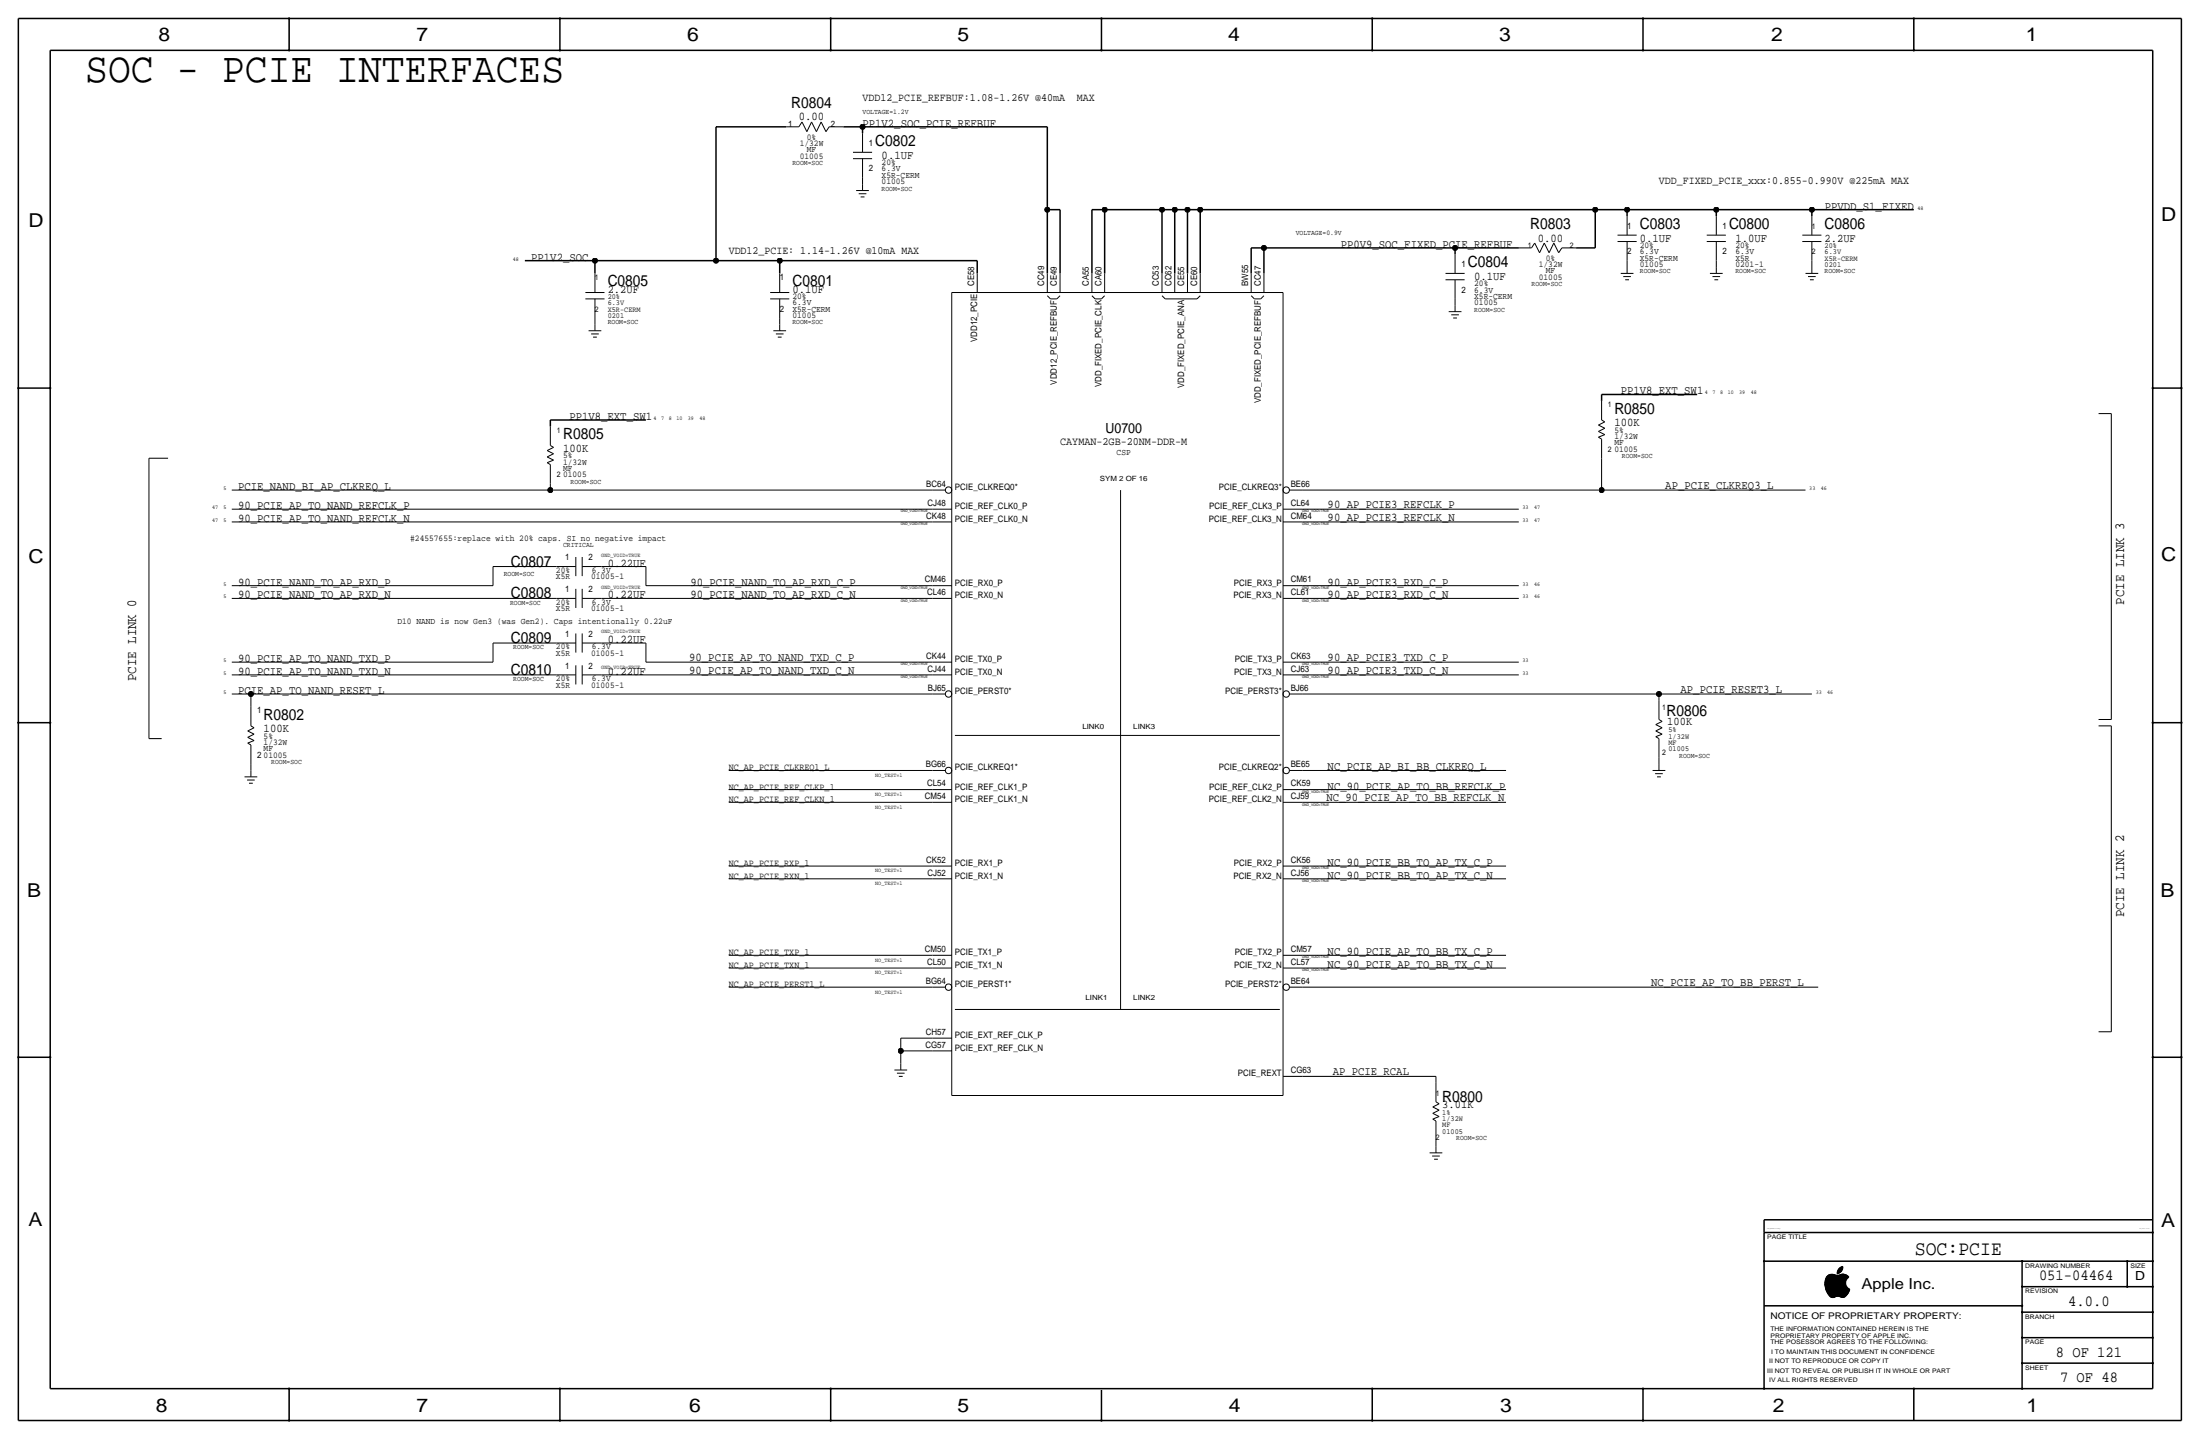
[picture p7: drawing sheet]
<svg xmlns="http://www.w3.org/2000/svg" width="877mm" height="574mm" viewBox="0 0 877 574" stroke-linecap="round" stroke-linejoin="round" font-family="sans-serif">
<g fill="none" stroke="#000" stroke-width=".6">
<path d="M7.3 7.4v558.8zM7.3 7.4h862.3zM115.3 7.4v12.7zM223.2 7.4v12.7zM331.2 7.4v12.7zM439.1 7.4v12.7zM547.1 7.4v12.7zM655 7.4v12.7zM763 7.4v12.7zM869.6 7.4v558.8zM20 20.1v533.4zM20 20.1h838.2z"/>
<path d="M858.2 20.1v533.4zM285.4 50.5v53.4zM285.4 50.5h28zM336.2 50.5h7.7zM343.9 50.5h73.6zM343.9 50.5v2.6zM417.5 50.5v33.1zM417.5 83.6h5.1zM417.5 83.6v25.4zM422.6 83.6v25.4zM435.3 83.6h5.1zM435.3 83.6v25.4z"/>
<path d="M440.4 83.6h22.8zM440.4 83.6v25.4zM463.2 83.6h5.1zM463.2 83.6v25.4zM468.3 83.6h5.1zM468.3 83.6v25.4zM473.4 83.6h5.1zM473.4 83.6v25.4zM478.5 83.6h157.5zM478.5 83.6v25.4zM498.8 98.8h5.1zM498.8 98.8v10.2z"/>
<path d="M503.9 98.8h76.2zM503.9 98.8v10.2zM580.1 98.8v2.5zM580.1 98.8h25.4zM628.3 98.8h7.7zM636 83.6h12.7zM636 83.6v15.2zM648.7 83.6h35.5zM648.7 83.6v2.5zM684.2 83.6h38.1zM684.2 83.6v2.5zM722.3 83.6h40.7z"/>
<path d="M722.3 83.6v2.5zM209.2 103.9h28zM237.2 103.9h48.2zM237.2 103.9v5.1zM285.4 103.9h25.4zM310.8 103.9h78.8zM310.8 103.9v5.1zM389.6 103.9v5.1zM7.3 154.7h12.7zM638.5 157.2h38.1zM638.5 157.2v2.6zM858.2 154.7h11.4z"/>
<path d="M219.4 167.4h38.1zM219.4 167.4v2.5zM7.3 288h12.7zM858.2 288h11.4zM7.3 421.4h12.7zM858.2 421.4h11.4zM703.3 486.2h154.9zM703.3 486.2v5zM703.3 491.2h154.9zM703.3 491.2v62.3zM703.3 502.7h154.9zM806.1 502.7v50.8z"/>
<path d="M806.1 512.8h52.1zM848.1 502.7v10.1zM703.3 520.4h102.8zM806.1 533.1h52.1zM806.1 523h52.1zM20 553.5h838.2zM115.3 553.5v12.7zM223.2 553.5v12.7zM331.2 553.5v12.7zM439.1 554v12.2zM547.1 553.5v12.7zM655 553.5v12.7z"/>
<path d="M763 553.5v12.7zM806.1 543.3h52.1zM7.3 566.2h862.3z"/>
</g>
<g fill="none" stroke="#000" stroke-width=".4">
<path d="M313.4 50.5h5.1zM319.7 48.6l-1.2 1.9zM319.7 48.6l2 3.9zM323.5 48.6l-1.8 3.9zM323.5 48.6l2 3.9zM327.4 48.6l1.9 3.9zM327.4 48.6l-1.9 3.9zM330.6 50.5h5.6zM330.6 50.5l-1.3 2zM343.9 53.1v7.6zM340.1 60.7h7.6zM340.1 63.2h7.6z"/>
<path d="M341.3 75.9h5.1zM342.3 77.2h3.1zM343.1 78.5h1.5zM343.9 70.9v2.5zM343.9 63.2v7.7zM343.9 73.4v2.5zM605.5 98.8h5.1zM611.8 96.9l-1.2 1.9zM611.8 96.9l2 3.8zM615.6 96.9l-1.8 3.8zM615.6 96.9l2 3.8zM619.5 96.9l1.9 3.8z"/>
<path d="M619.5 96.9l-1.9 3.8zM622.7 98.8h5.6zM622.7 98.8l-1.3 1.9zM644.9 93.7h7.6zM644.9 96.3h7.6zM648.7 86.1v7.6zM648.7 96.3v7.6zM680.4 93.7h7.6zM680.4 96.3h7.6zM684.2 86.1v7.6zM684.2 96.3v7.6zM718.5 93.7h7.6z"/>
<path d="M718.5 96.3h7.6zM722.3 86.1v7.6zM722.3 96.3v7.6zM233.4 116.6h7.6zM233.4 119.1h7.6zM237.2 109v7.6zM237.2 119.1v7.6zM307 116.6h7.7zM307 119.1h7.7zM310.8 109v7.6zM310.8 119.1v7.6zM379.4 116.6h132.1z"/>
<path d="M379.4 116.6v320zM389.6 109v7.6zM417.5 109v7.6zM417.5 117.9l1.3 1.2zM418.8 119.1h2.5zM421.3 119.1l1.3-1.2zM422.6 109v7.6zM435.3 109v7.6zM435.3 117.9l1.3 1.2zM436.6 119.1h2.5zM439.1 119.1l1.3-1.2zM440.4 109v7.6z"/>
<path d="M463.2 109v7.6zM463.2 117.9l1.3 1.2zM464.5 119.1h12.7zM468.3 109v7.6zM473.4 109v7.6zM477.2 119.1l1.3-1.2zM478.5 109v7.6zM498.8 109v7.6zM498.8 117.9l1.3 1.2zM500.1 119.1h2.5zM502.6 119.1l1.3-1.2zM503.9 109v7.6z"/>
<path d="M511.5 116.6v320zM576.3 109h7.6zM576.3 111.5h7.6zM580.1 119.1v2.6zM580.1 101.3v7.7zM580.1 111.5v7.6zM646.1 109h5.1zM647.1 110.2h3.1zM647.9 111.5h1.5zM648.7 103.9v2.5zM648.7 106.4v2.6zM681.7 109h5.1z"/>
<path d="M682.7 110.2h3zM683.5 111.5h1.5zM684.2 103.9v2.5zM684.2 106.4v2.6zM719.8 109h5.1zM720.8 110.2h3zM721.6 111.5h1.5zM722.3 103.9v2.5zM722.3 106.4v2.6zM234.6 131.8h5.1zM235.7 133.1h3zM236.4 134.4h1.5z"/>
<path d="M237.2 126.7v2.6zM237.2 129.3v2.5zM308.3 131.8h5.1zM309.3 133.1h3.1zM310.1 134.4h1.5zM310.8 126.7v2.6zM310.8 129.3v2.5zM577.5 124.2h5.1zM578.6 125.5h3zM579.3 126.7h1.5zM580.1 121.7v2.5zM638.5 159.8v7.6z"/>
<path d="M218.1 179.6l2.6 1.2zM218.1 179.6l2.6-1.3zM219.4 169.9v7.6zM219.4 177.5l1.3 .8zM637.2 174.2l1.3 .8zM637.2 174.2l2.6-1zM637.2 172l2.6 1.2zM637.2 172l2.6-1.3zM637.2 169.4l2.6 1.3zM637.2 169.4l2.6-1.3zM638.5 175v7.6zM638.5 167.4l1.3 .7z"/>
<path d="M836.6 164.8h5.1zM841.7 164.8v122zM59.4 182.6v111.8zM59.4 182.6h7.6zM92.4 195.3h127zM218.1 184.4l1.3 .8zM218.1 184.4l2.6-1zM218.1 182.1l2.6 1.3zM218.1 182.1l2.6-1.3zM219.4 195.3h152.4zM219.4 192.8v2.5zM219.4 185.2v7.6z"/>
<path d="M371.8 195.3h5zM446.7 195.3v207zM514.1 195.3h5zM519.1 195.3h119.4zM638.5 182.6v12.7zM638.5 195.3h81.3zM92.4 208h279.4zM92.4 202.9h279.4zM371.8 202.9h7.6zM371.8 208h7.6zM511.5 202.9h7.6zM511.5 208h7.6z"/>
<path d="M519.1 208h86.4zM519.1 202.9h86.4zM92.4 233.4h104.1zM92.4 238.5h129.5zM196.5 225.8v7.6zM196.5 225.8h25.4zM221.9 238.5h7.7zM221.9 225.8h7.7zM229.6 234.7v7.6zM229.6 222v7.6zM232.1 238.5h7.6zM232.1 234.7v7.6z"/>
<path d="M232.1 225.8h7.6zM232.1 222v7.6zM239.7 238.5h132.1zM239.7 225.8h17.8zM257.5 233.4h114.3zM257.5 225.8v7.6zM371.8 233.4h7.6zM371.8 238.5h7.6zM511.5 238.5h7.6zM511.5 233.4h7.6zM519.1 233.4h86.4zM519.1 238.5h86.4z"/>
<path d="M196.5 256.3v7.6zM196.5 256.3h25.4zM221.9 256.3h7.7zM229.6 252.5v7.6zM232.1 256.3h7.6zM232.1 252.5v7.6zM239.7 256.3h17.8zM257.5 256.3v7.6zM92.4 269h129.5zM92.4 263.9h104.1zM92.4 276.6h7.6zM100 276.6h271.8z"/>
<path d="M100 276.6v5.1zM221.9 269h7.7zM229.6 265.2v7.6zM232.1 269h7.6zM232.1 265.2v7.6zM239.7 269h132.1zM257.5 263.9h114.3zM371.8 276.6h5zM371.8 269h7.6zM371.8 263.9h7.6zM511.5 269h7.6zM511.5 263.9h7.6z"/>
<path d="M514.1 276.6h5zM519.1 276.6h142.3zM519.1 263.9h86.4zM519.1 269h86.4zM661.4 276.6h60.9zM661.4 276.6v2.5zM661.4 279.1v7.7zM59.4 294.4h5.1zM98.8 296.2l1.2 .7zM98.8 296.2l2.5-1.1zM98.8 293.9l2.5 1.2zM98.8 293.9l2.5-1.3z"/>
<path d="M98.8 291.3l2.5 1.3zM98.8 291.3l2.5-1.2zM100 296.9v7.6zM100 281.7v7.6zM100 289.3l1.3 .8zM380.7 293.1h129.5zM660.1 293.6l1.3 .8zM660.1 293.6l2.5-1zM660.1 291.3l2.5 1.3zM660.1 291.3l2.5-1.2zM660.1 288.8l2.5 1.3zM660.1 288.8l2.5-1.3z"/>
<path d="M661.4 294.4v7.6zM661.4 286.8l1.2 .7zM836.6 289.3h5.1zM836.6 286.8h5.1zM841.7 289.3v121.9zM97.5 309.6h5.1zM98.5 310.9h3zM99.3 312.2h1.5zM100 304.5v2.6zM100 307.1v2.5zM290.5 319.8h81.3zM290.5 307.1h81.3z"/>
<path d="M290.5 314.7h81.3zM371.8 314.7h7.6zM371.8 319.8h7.6zM371.8 307.1h5zM511.5 319.8h7.6zM511.5 314.7h7.6zM514.1 307.1h5zM519.1 319.8h81.3zM519.1 314.7h81.3zM519.1 307.1h81.3zM658.8 307.1h5.1zM659.8 308.4h3.1z"/>
<path d="M660.6 309.6h1.5zM661.4 302v2.5zM661.4 304.5v2.6zM290.5 345.2h81.3zM290.5 350.3h81.3zM371.8 350.3h7.6zM371.8 345.2h7.6zM511.5 345.2h7.6zM511.5 350.3h7.6zM519.1 350.3h81.3zM519.1 345.2h81.3zM290.5 385.8h81.3z"/>
<path d="M290.5 380.7h81.3zM290.5 393.4h81.3zM371.8 385.8h7.6zM371.8 380.7h7.6zM371.8 393.4h5zM511.5 380.7h7.6zM511.5 385.8h7.6zM514.1 393.4h5zM519.1 393.4h205.8zM519.1 385.8h81.3zM519.1 380.7h81.3zM359.1 418.8h12.7z"/>
<path d="M359.1 418.8v5.1zM359.1 413.8v5zM359.1 413.8h12.7zM371.8 418.8h7.6zM371.8 413.8h7.6zM380.7 402.3h129.5zM836.6 411.2h5.1zM356.6 426.5h5zM357.6 427.7h3zM358.3 429h1.6zM359.1 423.9v2.6zM379.4 436.6h132.1z"/>
<path d="M511.5 429h7.6zM519.1 429h53.4zM572.5 429v2.5zM572.5 431.5v7.7zM572.5 439.2l1.2 .7zM569.9 459.5h5.1zM571.2 446l1.3 .8zM571.2 446l2.5-1zM571.2 443.7l2.5 1.3zM571.2 443.7l2.5-1.2zM571.2 441.2l2.5 1.3zM571.2 441.2l2.5-1.3z"/>
<path d="M572.5 454.4v2.5zM572.5 456.9v2.6zM572.5 446.8v7.6zM570.9 460.8h3.1zM571.7 462h1.5zM727.5 511.7h8.3zM727.5 512h8.3zM727.5 512.1h8.3zM727.5 512.2h8.4zM727.5 512.3h8.4zM727.5 511.2h8.2zM727.5 511.3h8.2z"/>
<path d="M727.5 511.5h8.2zM727.5 511.8h8.3zM727.5 511.6h8.3zM727.5 512.4h8.5zM727.5 511.9h8.3zM727.5 511.4h8.2zM727.5 511.1h8.3zM727.6 512.8h8.6zM727.6 510.8h8.2zM727.6 511h8.2zM727.6 512.7h8.5zM727.6 512.5h8.4z"/>
<path d="M727.6 512.6h8.4zM727.6 510.9h8.2zM727.6 510.7h8.2zM727.6 512.9h8.6zM727.6 513.1h8.8zM727.6 513h8.7zM727.6 510.6h8.3zM727.6 510.5h8.3zM727.7 510.4h8.2zM727.7 513.2h8.8zM727.7 510.3h8.3zM727.7 510.2h8.3z"/>
<path d="M727.7 513.3h9zM727.7 513.4h9.1zM727.7 510.1h8.3zM727.8 513.6h9.2zM727.8 510h8.3zM727.8 513.5h9.1zM727.8 509.9h8.4zM727.8 513.7h9.4zM727.8 513.8h9.6zM727.8 509.8h8.5zM727.9 513.9h9.5zM727.9 509.7h8.4z"/>
<path d="M727.9 509.6h8.5zM727.9 514h9.5zM727.9 514.1h9.5zM728 509.5h8.5zM728 514.2h9.4zM728 509.3h8.7zM728 509.4h8.6zM728 514.4h9.3zM728.1 509.2h8.8zM728.1 514.5h9.2zM728.1 509.1h8.9zM728.1 514.6h9.1z"/>
<path d="M728.2 509h8.8zM728.2 514.7h9zM728.2 514.8h9zM728.3 508.9h8.7zM728.3 514.9h8.8zM728.3 508.8h8.6zM728.3 515.1h8.7zM728.3 515h8.8zM728.4 508.7h8.4zM728.4 515.2h8.6zM728.5 515.3h8.4zM728.5 508.6h8.2z"/>
<path d="M728.5 515.4h8.4zM728.6 515.5h8.2zM728.6 508.5h7.9zM728.7 515.6h8zM728.7 508.4h7.7zM728.7 515.7h8zM728.8 515.8h7.7zM728.9 508.3h3.1zM728.9 515.9h7.6zM728.9 516h7.5zM729 508.2h2.6zM729 516.1h7.3z"/>
<path d="M729.1 516.2h7.1zM729.2 516.3h6.9zM729.2 508.1l1.8-.2a3.7 3.7 0 0 0 3.3-.1 2.44 2.44 0 0 1 2.7 1.3 2.72 2.72 0 0 0 .5 4.8l-.7 1.5-1.1 1.3M729.2 508.1a5.2 5.2 0 0 0-.8 7.1 2.3 2.3 0 0 0 2.2 2l1-.3M729.3 508.1h2.1zM729.3 516.4h6.7zM729.4 516.5h6.5zM729.5 516.6h6.3zM729.6 516.7h2.5zM729.6 507.9h1.4zM729.7 516.8h2.1zM729.8 516.9h1.9z"/>
<path d="M729.9 517h1.6zM730.2 517.1h1zM732.4 507.5h.6zM732.4 507.4h.8zM732.4 507.6h.4zM732.4 507h1.4zM732.4 507.1h1.3zM732.4 507.2h1.2zM732.4 507.3h1zM732.5 506.8h1.5zM732.5 506.9h1.4zM732.5 506.6h1.7z"/>
<path d="M732.5 506.7h1.6zM732.6 506.5h1.7zM732.6 506.4h1.7zM732.7 506.3h1.7zM732.7 506.2h1.7zM732.8 506.1h1.7zM732.8 506h1.7zM732.9 505.9h1.6zM733 505.8h1.6zM733.1 505.7h1.5zM733.1 508.3h3.1zM733.2 505.6h1.4z"/>
<path d="M733.2 516.7h2.5zM733.3 505.5h1.4zM733.4 505.4h1.3zM733.4 508.2h2.6zM733.6 505.3h1.1zM733.6 516.8h2zM733.7 508.1h2.1zM733.7 505.2h1zM733.8 516.9h1.7zM733.9 505.1h.8zM733.9 507.9h1.6zM734 517h1.3z"/>
<path d="M734.1 505h.6zM734.3 504.9h.4zM734.3 507.8h.8zM734.3 517.1h.7zM734.7 504.7a2.81 2.81 0 0 0-2.3 3 2.71 2.71 0 0 0 2.3-2.9M735.8 516.7a2.7 2.7 0 0 1-3 0l-1.1 .2"/>
<circle cx="378.1" cy="195.3" r="1.28"/>
<circle cx="512.8" cy="195.3" r="1.28"/>
<circle cx="378.1" cy="276.6" r="1.28"/>
<circle cx="512.8" cy="276.6" r="1.28"/>
<circle cx="378.1" cy="307.1" r="1.28"/>
<circle cx="512.8" cy="307.1" r="1.28"/>
<circle cx="378.1" cy="393.5" r="1.28"/>
<circle cx="512.8" cy="393.5" r="1.28"/>
</g>
<g fill="#000" stroke="#000" stroke-width=".4">
<path d="M115.1 7.2h.4v.3h-.4zM115.1 19.9h.4v.3h-.4zM223 7.2h.4v.3h-.4zM223 19.9h.4v.3h-.4zM331 19.9h.4v.3h-.4zM331 7.2h.4v.3h-.4zM438.9 7.2h.4v.3h-.4zM438.9 19.9h.4v.3h-.4zM546.9 7.2h.4v.3h-.4zM546.9 19.9h.4v.3h-.4zM654.8 19.9h.4v.3h-.4zM654.8 7.2h.4v.3h-.4z"/>
<path d="M762.8 19.9h.4v.3h-.4zM762.8 7.2h.4v.3h-.4zM7.1 154.5h.4v.4h-.4zM19.8 154.5h.4v.4h-.4zM858 154.5h.4v.4h-.4zM869.5 154.5h.3v.4h-.3zM7.1 287.9h.4v.3h-.4zM19.8 287.9h.4v.3h-.4zM858 287.9h.4v.3h-.4zM869.5 287.9h.3v.3h-.3zM7.1 421.2h.4v.4h-.4zM19.8 421.2h.4v.4h-.4z"/>
<path d="M858 421.2h.4v.4h-.4zM869.5 421.2h.3v.4h-.3zM858 491.1h.4v.3h-.4zM703.1 502.5h.4v.3h-.4zM806 502.5h.3v.3h-.3zM806 512.7h.3v.3h-.3zM847.9 512.7h.3v.3h-.3zM847.9 502.5h.3v.3h-.3zM858 502.5h.4v.3h-.4zM858 512.7h.4v.3h-.4zM806 520.3h.3v.3h-.3zM806 522.8h.3v.4h-.3z"/>
<path d="M806 533h.3v.3h-.3zM858 522.8h.4v.4h-.4zM858 533h.4v.3h-.4zM115.1 553.3h.4v.3h-.4zM223 553.3h.4v.3h-.4zM331 553.3h.4v.3h-.4zM546.9 553.3h.4v.3h-.4zM654.8 553.3h.4v.3h-.4zM703.1 553.3h.4v.3h-.4zM762.8 553.3h.4v.3h-.4zM806 543.1h.3v.4h-.3zM806 553.3h.3v.3h-.3z"/>
<path d="M858 543.1h.4v.4h-.4zM115.1 566h.4v.3h-.4zM223 566h.4v.3h-.4zM331 566h.4v.3h-.4zM438.9 566h.4v.3h-.4zM546.9 566h.4v.3h-.4zM654.8 566h.4v.3h-.4z"/>
<circle cx="343.9" cy="50.5" r="1.02"/>
<circle cx="417.5" cy="83.6" r="1.02"/>
<circle cx="440.4" cy="83.6" r="1.02"/>
<circle cx="463.2" cy="83.6" r="1.02"/>
<circle cx="468.3" cy="83.6" r="1.02"/>
<circle cx="473.4" cy="83.6" r="1.02"/>
<circle cx="478.5" cy="83.6" r="1.02"/>
<circle cx="503.9" cy="98.8" r="1.02"/>
<circle cx="580.1" cy="98.8" r="1.02"/>
<circle cx="636" cy="83.6" r="1.02"/>
<circle cx="648.7" cy="83.6" r="1.02"/>
<circle cx="684.2" cy="83.6" r="1.02"/>
<circle cx="722.3" cy="83.6" r="1.02"/>
<circle cx="237.2" cy="103.9" r="1.02"/>
<circle cx="285.4" cy="103.9" r="1.02"/>
<circle cx="310.8" cy="103.9" r="1.02"/>
<circle cx="219.4" cy="195.3" r="1.02"/>
<circle cx="638.5" cy="195.3" r="1.02"/>
<circle cx="100" cy="276.6" r="1.02"/>
<circle cx="661.4" cy="276.6" r="1.02"/>
<circle cx="359.1" cy="418.8" r="1.02"/>
</g>
<text font-size="17" x="34" y="32.8">SOC - PCIE INTERFACES</text>
<text font-size="8.1" x="763.4" y="500.1">SOC:PCIE</text>
<g font-size="7.6">
<text x="63.2" y="16.5">8</text>
<text x="166.1" y="16.5">7</text>
<text x="274" y="16.5">6</text>
<text x="381.7" y="16.5">5</text>
<text x="489.7" y="16.5">4</text>
<text x="597.6" y="16.5">3</text>
<text x="706.1" y="16.5">2</text>
<text x="807.7" y="16.5">1</text>
<text x="861.5" y="88.1">D</text>
<text x="11.4" y="90.4">D</text>
<text x="11.4" y="224.3">C</text>
<text x="861.5" y="223.8">C</text>
<text x="10.9" y="357.6">B</text>
<text x="861.3" y="357.4">B</text>
<text x="11.4" y="488.4">A</text>
<text x="861.5" y="489.2">A</text>
<text x="62.2" y="562.6">8</text>
<text x="166.1" y="562.6">7</text>
<text x="274.8" y="562.6">6</text>
<text x="381.7" y="562.6">5</text>
<text x="489.9" y="562.6">4</text>
<text x="598.1" y="562.6">3</text>
<text x="706.8" y="562.6">2</text>
<text x="807.9" y="562.6">1</text>
</g>
<g font-size="6.2">
<text x="315.4" y="42.9">R0804</text>
<text x="348.9" y="58.2">C0802</text>
<text x="610.1" y="91.2">R0803</text>
<text x="653.7" y="91.2">C0803</text>
<text x="689.3" y="91.2">C0800</text>
<text x="727.4" y="91.2">C0806</text>
<text x="585.2" y="106.4">C0804</text>
<text x="242.3" y="114">C0805</text>
<text x="315.9" y="114">C0801</text>
<text x="643.6" y="164.8">R0850</text>
<text x="224.5" y="175">R0805</text>
<text x="203.7" y="225.8">C0807</text>
<text x="203.7" y="238.5">C0808</text>
<text x="203.7" y="256.3">C0809</text>
<text x="203.7" y="269">C0810</text>
<text x="105.1" y="286.8">R0802</text>
<text x="664.4" y="285.2">R0806</text>
<text x="575" y="439.2">R0800</text>
<text x="812.9" y="510.3">051-04464</text>
<text x="824.6" y="520.4">4.0.0</text>
<text x="819.6" y="540.8">8 OF 121</text>
<text x="821.3" y="550.9">7 OF 48</text>
</g>
<text font-size="6" x="742.1" y="513.9">Apple Inc.</text>
<g font-size="5.6">
<text x="440.7" y="172.5">U0700</text>
<text x="846.8" y="241" transform="rotate(-90 846.8 241)">PCIE LINK 3</text>
<text x="54.3" y="271.5" transform="rotate(-90 54.3 271.5)">PCIE LINK 0</text>
<text x="846.8" y="365.5" transform="rotate(-90 846.8 365.5)">PCIE LINK 2</text>
</g>
<text font-size="5" x="851.2" y="510.3">D</text>
<g font-size="4.7">
<text x="318.5" y="48">0.00</text>
<text x="343.9" y="50.5">PP1V2_SOC_PCIE_REFBUF</text>
<text x="351.5" y="63.2">0.1UF</text>
<text x="727.5" y="83.6">PPVDD_S1_FIXED</text>
<text x="534.5" y="98.8">PP0V9_SOC_FIXED_PCIE_REFBUF</text>
<text x="613.1" y="96.3">0.00</text>
<text x="653.7" y="96.3">0.1UF</text>
<text x="691.8" y="96.3">1.0UF</text>
<text x="727.4" y="96.3">2.2UF</text>
<text x="211.8" y="103.9">PP1V2_SOC</text>
<text x="587.7" y="111.5">0.1UF</text>
<text x="242.3" y="116.6">2.2UF</text>
<text x="315.9" y="116.6">0.1UF</text>
<text x="646.1" y="157.2">PP1V8_EXT_SW1</text>
<text x="227" y="167.4">PP1V8_EXT_SW1</text>
<text x="643.6" y="169.9">100K</text>
<text x="224.5" y="180.1">100K</text>
<text x="94.9" y="195.3">PCIE_NAND_BI_AP_CLKREQ_L</text>
<text x="663.9" y="194.8">AP_PCIE_CLKREQ3_L</text>
<text x="94.9" y="202.9">90_PCIE_AP_TO_NAND_REFCLK_P</text>
<text x="529.3" y="202.4">90_AP_PCIE3_REFCLK_P</text>
<text x="94.9" y="208">90_PCIE_AP_TO_NAND_REFCLK_N</text>
<text x="529.3" y="207.5">90_AP_PCIE3_REFCLK_N</text>
<text x="242.3" y="225.8">0.22UF</text>
<text x="94.9" y="233.4">90_PCIE_NAND_TO_AP_RXD_P</text>
<text x="275.3" y="233.4">90_PCIE_NAND_TO_AP_RXD_C_P</text>
<text x="529.3" y="233.4">90_AP_PCIE3_RXD_C_P</text>
<text x="94.9" y="238.5">90_PCIE_NAND_TO_AP_RXD_N</text>
<text x="242.3" y="238.5">0.22UF</text>
<text x="275.3" y="238.5">90_PCIE_NAND_TO_AP_RXD_C_N</text>
<text x="529.3" y="238.5">90_AP_PCIE3_RXD_C_N</text>
<text x="242.3" y="256.3">0.22UF</text>
<text x="94.9" y="263.9">90_PCIE_AP_TO_NAND_TXD_P</text>
<text x="274.8" y="263.4">90_PCIE_AP_TO_NAND_TXD_C_P</text>
<text x="529.3" y="263.4">90_AP_PCIE3_TXD_C_P</text>
<text x="94.9" y="269">90_PCIE_AP_TO_NAND_TXD_N</text>
<text x="242.3" y="269">0.22UF</text>
<text x="274.8" y="268.5">90_PCIE_AP_TO_NAND_TXD_C_N</text>
<text x="529.3" y="268.5">90_AP_PCIE3_TXD_C_N</text>
<text x="94.9" y="276.6">PCIE_AP_TO_NAND_RESET_L</text>
<text x="670" y="276.1">AP_PCIE_RESET3_L</text>
<text x="105.1" y="291.8">100K</text>
<text x="664.7" y="289.1">100K</text>
<text x="529.3" y="307.1">NC_PCIE_AP_BI_BB_CLKREQ_L</text>
<text x="529.3" y="314.7">NC_90_PCIE_AP_TO_BB_REFCLK_P</text>
<text x="528.8" y="319.3">NC_90_PCIE_AP_TO_BB_REFCLK_N</text>
<text x="529.3" y="345.2">NC_90_PCIE_BB_TO_AP_TX_C_P</text>
<text x="529.3" y="350.3">NC_90_PCIE_BB_TO_AP_TX_C_N</text>
<text x="529.3" y="380.7">NC_90_PCIE_AP_TO_BB_TX_C_P</text>
<text x="529.3" y="385.8">NC_90_PCIE_AP_TO_BB_TX_C_N</text>
<text x="658.3" y="392.9">NC_PCIE_AP_TO_BB_PERST_L</text>
<text x="531.3" y="428.5">AP_PCIE_RCAL</text>
<text x="575" y="441.7">3.01K</text>
</g>
<text font-size="4.5" x="422.7" y="177.5">CAYMAN-2GB-20NM-DDR-M</text>
<g font-size="4.4">
<text x="343.9" y="40.4">VDD12_PCIE_REFBUF:1.08-1.26V @40mA</text>
<text x="429.3" y="40.4">MAX</text>
<text x="661.4" y="73.4">VDD_FIXED_PCIE_xxx:0.855-0.990V @225mA MAX</text>
<text x="290.5" y="101.3">VDD12_PCIE: 1.14-1.26V @10mA MAX</text>
</g>
<g font-size="3.8">
<text x="290.5" y="307.1">NC_AP_PCIE_CLKREQ1_L</text>
<text x="290.5" y="314.7">NC_AP_PCIE_REF_CLKP_1</text>
<text x="290.5" y="319.8">NC_AP_PCIE_REF_CLKN_1</text>
<text x="290.5" y="345.2">NC_AP_PCIE_RXP_1</text>
<text x="290.5" y="350.3">NC_AP_PCIE_RXN_1</text>
<text x="290.5" y="380.7">NC_AP_PCIE_TXP_1</text>
<text x="290.5" y="385.8">NC_AP_PCIE_TXN_1</text>
<text x="290.5" y="393.4">NC_AP_PCIE_PERST1_L</text>
</g>
<text font-size="3.7" x="705.8" y="525.5">NOTICE OF PROPRIETARY PROPERTY:</text>
<g font-size="3.5">
<text x="314.2" y="50.5">1</text>
<text x="331.2" y="50.5">2</text>
<text x="318.8" y="58.2">1/32W</text>
<text x="321.7" y="55.6">0%</text>
<text x="346.4" y="58.2">1</text>
<text x="318.8" y="63.2">01005</text>
<text x="321.7" y="60.7">MF</text>
<text x="351.5" y="65.8">20%</text>
<text x="346.4" y="68.3">2</text>
<text x="351.5" y="70.9">X5R-CERM</text>
<text x="351.5" y="68.3">6.3V</text>
<text x="351.5" y="73.4">01005</text>
<text x="648.7" y="91.2">1</text>
<text x="686.8" y="91.2">1</text>
<text x="648.7" y="101.3">2</text>
<text x="653.7" y="101.3">6.3V</text>
<text x="653.7" y="98.8">20%</text>
<text x="686.8" y="101.3">2</text>
<text x="691.8" y="101.3">6.3V</text>
<text x="691.8" y="98.8">20%</text>
<text x="582.6" y="106.4">1</text>
<text x="613.5" y="106.4">1/32W</text>
<text x="616.3" y="103.9">0%</text>
<text x="653.7" y="103.9">X5R-CERM</text>
<text x="653.7" y="106.4">01005</text>
<text x="691.8" y="106.4">0201-1</text>
<text x="691.8" y="103.9">X5R</text>
<text x="310.8" y="111.5">1</text>
<text x="613.5" y="111.5">01005</text>
<text x="616.3" y="109">MF</text>
<text x="315.9" y="119.1">20%</text>
<text x="388.3" y="114" transform="rotate(-90 388.3 114)">CE58</text>
<text x="416.3" y="114" transform="rotate(-90 416.3 114)">CC49</text>
<text x="421.3" y="114" transform="rotate(-90 421.3 114)">CE49</text>
<text x="434" y="114" transform="rotate(-90 434 114)">CA55</text>
<text x="439.1" y="114" transform="rotate(-90 439.1 114)">CA60</text>
<text x="462" y="114" transform="rotate(-90 462 114)">CC53</text>
<text x="467.1" y="114" transform="rotate(-90 467.1 114)">CC62</text>
<text x="472.1" y="114" transform="rotate(-90 472.1 114)">CE55</text>
<text x="477.2" y="114" transform="rotate(-90 477.2 114)">CE60</text>
<text x="497.5" y="114" transform="rotate(-90 497.5 114)">BW55</text>
<text x="502.6" y="114" transform="rotate(-90 502.6 114)">CC47</text>
<text x="582.6" y="116.6">2</text>
<text x="587.7" y="116.6">6.3V</text>
<text x="587.7" y="114">20%</text>
<text x="587.7" y="119.1">X5R-CERM</text>
<text x="310.8" y="124.2">2</text>
<text x="315.9" y="121.7">6.3V</text>
<text x="315.9" y="124.2">X5R-CERM</text>
<text x="587.7" y="121.7">01005</text>
<text x="315.9" y="126.7">01005</text>
<text x="389.6" y="136.4" transform="rotate(-90 389.6 136.4)">VDD12_PCIE</text>
<text x="421.3" y="153.3" transform="rotate(-90 421.3 153.3)">VDD12_PCIE_REFBUF</text>
<text x="439.1" y="154.3" transform="rotate(-90 439.1 154.3)">VDD_FIXED_PCIE_CLK</text>
<text x="472.1" y="154.7" transform="rotate(-90 472.1 154.7)">VDD_FIXED_PCIE_ANA</text>
<text x="502.6" y="160.8" transform="rotate(-90 502.6 160.8)">VDD_FIXED_PCIE_REFBUF</text>
<text x="643.6" y="172.5">5%</text>
<text x="643.6" y="175">1/32W</text>
<text x="643.6" y="177.5">MF</text>
<text x="224.5" y="185.2">1/32W</text>
<text x="224.5" y="182.6">5%</text>
<text x="445.2" y="181.4">CSP</text>
<text x="643.6" y="180.1">01005</text>
<text x="224.5" y="190.2">01005</text>
<text x="224.5" y="187.7">MF</text>
<text x="369.3" y="194.1">BC64</text>
<text x="380.7" y="195.3">PCIE_CLKREQ0*</text>
<text x="486" y="195.3">PCIE_CLKREQ3*</text>
<text x="514.6" y="194.1">BE66</text>
<text x="369.8" y="201.7">CJ48</text>
<text x="380.7" y="202.9">PCIE_REF_CLK0_P</text>
<text x="482.1" y="202.9">PCIE_REF_CLK3_P</text>
<text x="514.6" y="201.7">CL64</text>
<text x="369.3" y="206.8">CK48</text>
<text x="380.7" y="208">PCIE_REF_CLK0_N</text>
<text x="481.9" y="208">PCIE_REF_CLK3_N</text>
<text x="514.6" y="206.8">CM64</text>
<text x="163.5" y="215.6">#24557655:replace with 20% caps. SI no negative impact</text>
<text x="225.3" y="223.3">1</text>
<text x="234.6" y="223.3">2</text>
<text x="221.6" y="230.9">X5R</text>
<text x="221.6" y="228.3">20%</text>
<text x="235.6" y="230.9">01005-1</text>
<text x="235.9" y="228.3">6.3V</text>
<text x="368.7" y="232.2">CM46</text>
<text x="380.7" y="233.4">PCIE_RX0_P</text>
<text x="491.9" y="233.4">PCIE_RX3_P</text>
<text x="514.6" y="232.2">CM61</text>
<text x="225.3" y="236">1</text>
<text x="234.6" y="236">2</text>
<text x="369.6" y="237.2">CL46</text>
<text x="380.7" y="238.5">PCIE_RX0_N</text>
<text x="491.7" y="238.5">PCIE_RX3_N</text>
<text x="514.6" y="237.2">CL61</text>
<text x="221.6" y="243.6">X5R</text>
<text x="221.6" y="241">20%</text>
<text x="235.6" y="243.6">01005-1</text>
<text x="235.9" y="241">6.3V</text>
<text x="158.4" y="248.7">D10 NAND is now Gen3 (was Gen2). Caps intentionally 0.22uF</text>
<text x="225.3" y="253.7">1</text>
<text x="234.6" y="253.7">2</text>
<text x="221.6" y="261.4">X5R</text>
<text x="221.6" y="258.8">20%</text>
<text x="235.6" y="261.4">01005-1</text>
<text x="235.9" y="258.8">6.3V</text>
<text x="369.3" y="262.6">CK44</text>
<text x="380.7" y="263.9">PCIE_TX0_P</text>
<text x="492.3" y="263.9">PCIE_TX3_P</text>
<text x="514.6" y="262.6">CK63</text>
<text x="225.3" y="266.4">1</text>
<text x="234.6" y="266.4">2</text>
<text x="369.8" y="267.7">CJ44</text>
<text x="380.7" y="269">PCIE_TX0_N</text>
<text x="492.1" y="269">PCIE_TX3_N</text>
<text x="514.6" y="267.7">CJ63</text>
<text x="221.6" y="274.1">X5R</text>
<text x="221.6" y="271.5">20%</text>
<text x="235.6" y="274.1">01005-1</text>
<text x="235.9" y="271.5">6.3V</text>
<text x="370" y="275.3">BJ65</text>
<text x="514.6" y="275.3">BJ66</text>
<text x="380.7" y="276.6">PCIE_PERST0*</text>
<text x="488.4" y="276.6">PCIE_PERST3*</text>
<text x="102.6" y="284.2">1</text>
<text x="105.1" y="296.9">1/32W</text>
<text x="105.1" y="294.4">5%</text>
<text x="105.1" y="299.5">MF</text>
<text x="102.6" y="302">2</text>
<text x="105.1" y="302">01005</text>
<text x="369.1" y="305.8">BG66</text>
<text x="514.6" y="305.8">BE65</text>
<text x="380.7" y="307.1">PCIE_CLKREQ1*</text>
<text x="486" y="307.1">PCIE_CLKREQ2*</text>
<text x="369.6" y="313.4">CL54</text>
<text x="380.7" y="314.7">PCIE_REF_CLK1_P</text>
<text x="482.1" y="314.7">PCIE_REF_CLK2_P</text>
<text x="514.6" y="313.4">CK59</text>
<text x="368.7" y="318.5">CM54</text>
<text x="380.7" y="319.8">PCIE_REF_CLK1_N</text>
<text x="481.9" y="319.8">PCIE_REF_CLK2_N</text>
<text x="514.6" y="318.5">CJ59</text>
<text x="369.3" y="343.9">CK52</text>
<text x="380.7" y="345.2">PCIE_RX1_P</text>
<text x="491.9" y="345.2">PCIE_RX2_P</text>
<text x="514.6" y="343.9">CK56</text>
<text x="369.8" y="349">CJ52</text>
<text x="380.7" y="350.3">PCIE_RX1_N</text>
<text x="491.7" y="350.3">PCIE_RX2_N</text>
<text x="514.6" y="349">CJ56</text>
<text x="368.7" y="379.5">CM50</text>
<text x="380.7" y="380.7">PCIE_TX1_P</text>
<text x="492.3" y="380.7">PCIE_TX2_P</text>
<text x="514.6" y="379.5">CM57</text>
<text x="369.6" y="384.6">CL50</text>
<text x="380.7" y="385.8">PCIE_TX1_N</text>
<text x="492.1" y="385.8">PCIE_TX2_N</text>
<text x="514.6" y="384.6">CL57</text>
<text x="369.1" y="392.2">BG64</text>
<text x="380.7" y="393.4">PCIE_PERST1*</text>
<text x="488.4" y="393.4">PCIE_PERST2*</text>
<text x="514.6" y="392.2">BE64</text>
<text x="369.1" y="412.5">CH57</text>
<text x="380.7" y="413.8">PCIE_EXT_REF_CLK_P</text>
<text x="368.9" y="417.6">CG57</text>
<text x="380.7" y="418.8">PCIE_EXT_REF_CLK_N</text>
<text x="493.5" y="429">PCIE_REXT</text>
<text x="514.6" y="427.7">CG63</text>
</g>
<g font-size="3.1">
<text x="722.3" y="91.2">1</text>
<text x="609" y="98.8">1</text>
<text x="625.8" y="98.8">2</text>
<text x="722.3" y="101.3">2</text>
<text x="727.4" y="98.8">20%</text>
<text x="727.4" y="101.3">6.3V</text>
<text x="727.4" y="106.4">0201</text>
<text x="727.4" y="103.9">X5R-CERM</text>
<text x="237.2" y="111.5">1</text>
<text x="242.3" y="119.1">20%</text>
<text x="237.2" y="124.2">2</text>
<text x="242.3" y="124.2">X5R-CERM</text>
<text x="242.3" y="121.7">6.3V</text>
<text x="242.3" y="126.7">0201</text>
<text x="641" y="162.3">1</text>
<text x="221.9" y="172.5">1</text>
<text x="641" y="180.1">2</text>
<text x="221.9" y="190.2">2</text>
<text x="662.6" y="283">1</text>
<text x="665.2" y="291.8">5%</text>
<text x="665.2" y="296.9">MF</text>
<text x="665.2" y="299.5">01005</text>
<text x="665.2" y="294.4">1/32W</text>
<text x="662.6" y="300.7">2</text>
<text x="572.5" y="436.6">1</text>
<text x="575" y="444.2">1%</text>
<text x="575" y="449.3">MF</text>
<text x="575" y="446.8">1/32W</text>
<text x="572.5" y="454.4">2</text>
<text x="575" y="451.9">01005</text>
</g>
<g font-size="2.9">
<text x="343.9" y="45.5">VOLTAGE=1.2V</text>
<text x="315.9" y="65.8">ROOM=SOC</text>
<text x="351.5" y="75.9">ROOM=SOC</text>
<text x="516.6" y="93.7">VOLTAGE=0.9V</text>
<text x="653.7" y="109">ROOM=SOC</text>
<text x="691.8" y="109">ROOM=SOC</text>
<text x="727.4" y="109">ROOM=SOC</text>
<text x="610.6" y="114">ROOM=SOC</text>
<text x="587.7" y="124.2">ROOM=SOC</text>
<text x="242.3" y="129.3">ROOM=SOC</text>
<text x="315.9" y="129.3">ROOM=SOC</text>
<text x="646.6" y="182.6">ROOM=SOC</text>
<text x="438.5" y="191.5">SYM 2 OF 16</text>
<text x="227.5" y="192.8">ROOM=SOC</text>
<text x="224.5" y="218.2">CRITICAL</text>
<text x="200.8" y="229.6">ROOM=SOC</text>
<text x="203.4" y="241">ROOM=SOC</text>
<text x="204.6" y="258.8">ROOM=SOC</text>
<text x="204.6" y="271.5">ROOM=SOC</text>
<text x="431.5" y="290.5">LINK0</text>
<text x="451.8" y="290.6">LINK3</text>
<text x="108.1" y="304.5">ROOM=SOC</text>
<text x="669.5" y="302">ROOM=SOC</text>
<text x="432.8" y="398.5">LINK1</text>
<text x="451.8" y="398.5">LINK2</text>
<text x="580.6" y="454.4">ROOM=SOC</text>
</g>
<g font-size="2.5">
<text x="704.5" y="493.8">PAGE TITLE</text>
<text x="807.4" y="505.2">DRAWING NUMBER</text>
<text x="849.3" y="505.2">SIZE</text>
<text x="807.4" y="515.4">REVISION</text>
<text x="807.4" y="525.5">BRANCH</text>
<text x="705.8" y="533.1">PROPRIETARY PROPERTY OF APPLE INC.</text>
<text x="705.8" y="530.6">THE INFORMATION CONTAINED HEREIN IS THE</text>
<text x="705.8" y="535.7">THE POSESSOR AGREES TO THE FOLLOWING:</text>
<text x="706.1" y="539.5">I TO MAINTAIN THIS DOCUMENT IN CONFIDENCE</text>
<text x="807.4" y="535.7">PAGE</text>
<text x="705.3" y="543.3">II NOT TO REPRODUCE OR COPY IT</text>
<text x="807.4" y="545.8">SHEET</text>
<text x="704.5" y="547.1">III NOT TO REVEAL OR PUBLISH IT IN WHOLE OR PART</text>
<text x="705.3" y="550.9">IV ALL RIGHTS RESERVED</text>
</g>
<g font-size="2.3">
<text x="764.5" y="83.6">48</text>
<text x="204.4" y="103.9">48</text>
<text x="679.7" y="157.2">4</text>
<text x="682.7" y="157.2">7</text>
<text x="685.7" y="157.2">8</text>
<text x="688.8" y="157.2">10</text>
<text x="693.4" y="157.2">39</text>
<text x="697.9" y="157.2">48</text>
<text x="260.6" y="167.4">4</text>
<text x="263.6" y="167.4">7</text>
<text x="266.6" y="167.4">8</text>
<text x="269.7" y="167.4">10</text>
<text x="274.3" y="167.4">39</text>
<text x="278.8" y="167.4">48</text>
<text x="89.2" y="195.3">5</text>
<text x="721.3" y="195.3">33</text>
<text x="725.9" y="195.3">46</text>
<text x="84.6" y="202.9">47</text>
<text x="89.2" y="202.9">5</text>
<text x="607" y="202.9">33</text>
<text x="611.6" y="202.9">47</text>
<text x="84.6" y="208">47</text>
<text x="89.2" y="208">5</text>
<text x="607" y="208">33</text>
<text x="611.6" y="208">47</text>
<text x="239.7" y="222">GND_VOID=TRUE</text>
<text x="89.2" y="233.4">5</text>
<text x="607" y="233.4">33</text>
<text x="611.6" y="233.4">46</text>
<text x="89.2" y="238.5">5</text>
<text x="239.7" y="234.7">GND_VOID=TRUE</text>
<text x="607" y="238.5">33</text>
<text x="611.6" y="238.5">46</text>
<text x="239.7" y="252.5">GND_VOID=TRUE</text>
<text x="89.2" y="263.9">5</text>
<text x="607" y="263.9">33</text>
<text x="89.2" y="269">5</text>
<text x="239.7" y="266.4">GND_VOID=TRUE</text>
<text x="607" y="269">33</text>
<text x="89.2" y="276.6">5</text>
<text x="723.8" y="276.6">33</text>
<text x="728.4" y="276.6">46</text>
<text x="348.9" y="309.6">NO_TEST=1</text>
<text x="348.9" y="317.2">NO_TEST=1</text>
<text x="348.9" y="322.3">NO_TEST=1</text>
<text x="348.9" y="347.7">NO_TEST=1</text>
<text x="348.9" y="352.8">NO_TEST=1</text>
<text x="348.9" y="383.3">NO_TEST=1</text>
<text x="348.9" y="388.4">NO_TEST=1</text>
<text x="348.9" y="396">NO_TEST=1</text>
</g>
<g font-size="1.4">
<text x="359.1" y="204.2">GND_VOID=TRUE</text>
<text x="359.1" y="209.3">GND_VOID=TRUE</text>
<text x="519.1" y="204.2">GND_VOID=TRUE</text>
<text x="519.1" y="209.3">GND_VOID=TRUE</text>
<text x="359.1" y="234.7">GND_VOID=TRUE</text>
<text x="359.1" y="239.8">GND_VOID=TRUE</text>
<text x="519.1" y="239.8">GND_VOID=TRUE</text>
<text x="519.1" y="234.7">GND_VOID=TRUE</text>
<text x="359.1" y="265.2">GND_VOID=TRUE</text>
<text x="519.1" y="265.2">GND_VOID=TRUE</text>
<text x="359.1" y="270.3">GND_VOID=TRUE</text>
<text x="519.1" y="270.3">GND_VOID=TRUE</text>
<text x="519.1" y="316">GND_VOID=TRUE</text>
<text x="519.1" y="321.1">GND_VOID=TRUE</text>
<text x="519.1" y="346.5">GND_VOID=TRUE</text>
<text x="519.1" y="351.5">GND_VOID=TRUE</text>
<text x="519.1" y="382">GND_VOID=TRUE</text>
<text x="519.1" y="387.1">GND_VOID=TRUE</text>
</g>
<text font-size=".5" x="704.5" y="490">SYNC_MASTER=J171/MLB_B</text>
<text font-size=".4" x="852.9" y="490">SYNC_DATE=10/24/2018</text>
</svg>
